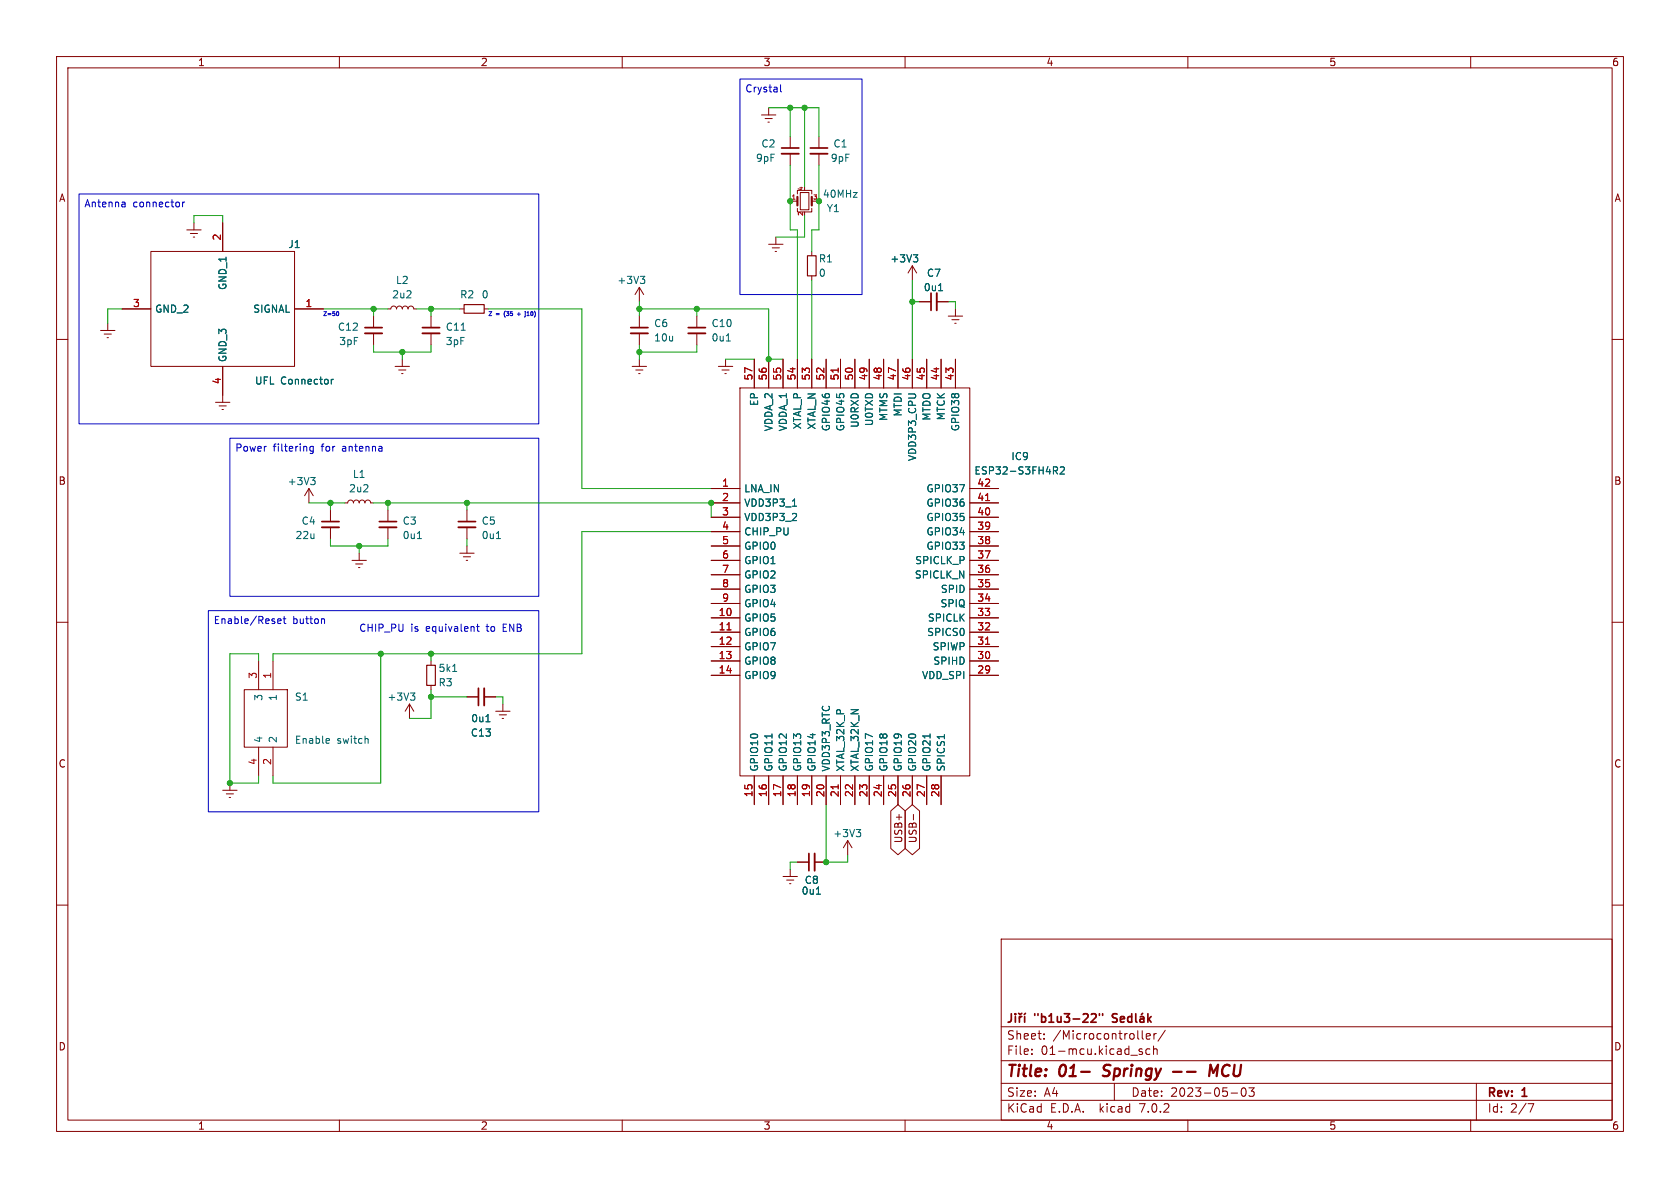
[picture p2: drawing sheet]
<svg xmlns="http://www.w3.org/2000/svg" width="297mm" height="210mm" viewBox="0 0 297 210" stroke-linecap="round" stroke-linejoin="round" font-family="sans-serif">
<g fill="none" stroke="#840000" stroke-width=".18">
<path d="M10 10h277v190h-277zM12 12h273v186h-273zM60 10v2M110 10v2M135.9 19.1v1.2M160 10v2M210 10v2M260 10v2M34.3 39.4v1.2M39.4 39.4v5.1M134.6 20.3h2.6M135.3 21h1.2"/>
<path d="M135.8 21.6h.2M139.7 24.1v2.1M139.7 27.2v2M139.7 35.6h1.3M141 36.8v.7h2.5v-.7M141 34.3v-.6h2.5v.6M141.5 34h1.5v3.1h-1.5zM143.5 35.6h1.3M144.8 24.1v2.1M144.8 27.2v2M10 60h2M17.8 58.4h2.5"/>
<path d="M18.4 59.1h1.3M18.9 59.7h.3M19 57.2v1.2M21.6 54.6h5.1M26.7 44.5h25.4v20.3h-25.4zM33 40.6h2.6M33.7 41.3h1.2M34.2 41.9h.2M52.1 54.6h5M66 55.9v2M66 58.9v2.1M68.6 54.6h.5l.1-.4 .4-.1 .4 .2 .1 .3 .2-.4 .3-.1 .4 .2 .1 .3 .2-.4 .3-.1 .4 .2 .1 .3 .2-.4 .4-.1 .3 .2 .2 .3h.5"/>
<path d="M76.2 55.9v2M76.2 58.9v2.1M81.3 54.6h.7M85.6 54.6h.8M113 50.8l.8 1.3M113 50.8v2.5M113 55.9v2M113 58.9v2.1M113 50.8l-.7 1.3M123.2 55.9v2M123.2 58.9v2.1M135.9 43.2h2.5"/>
<path d="M136.5 43.8h1.3M137 44.5h.3M137.2 41.9v1.3M143.5 44.5v.7M143.5 48.8v.7M161.3 47l.8 1.3M161.3 47v2.5M161.3 47l-.8 1.3M162.6 53.3h2M165.6 53.3h2M167.6 55.9h2.6M168.3 56.5h1.2"/>
<path d="M168.8 57.2h.2M168.9 54.6v1.3M285 60h2M38.1 71.1h2.5M38.7 71.8h1.3M39.2 72.4h.3M39.4 64.8v6.3M69.8 64.8h2.6M70.5 65.4h1.3M71 66h.2M71.1 63.5v1.3M111.8 64.8h2.5"/>
<path d="M112.4 65.4h1.3M112.9 66h.3M113 63.5v1.3M127 64.8h2.5M127.6 65.4h1.3M128.1 66h.3M128.3 63.5v1.3M130.8 68.6h40.6v68.6h-40.6zM133.3 63.5v5.1M135.9 63.5v5.1M138.4 63.5v5.1M141 63.5v5.1"/>
<path d="M143.5 63.5v5.1M146 63.5v5.1M148.6 63.5v5.1M151.1 63.5v5.1M153.7 63.5v5.1M156.2 63.5v5.1M158.7 63.5v5.1M161.3 63.5v5.1M163.8 63.5v5.1M166.4 63.5v5.1M168.9 63.5v5.1M54.6 86.4l-.8 1.2"/>
<path d="M54.6 86.4v2.5M54.6 86.4l.8 1.2M58.4 90.2v2M58.4 93.2v2.1M61 88.9h.5l.1-.4 .4-.1 .3 .2 .2 .3 .1-.4 .4-.1 .4 .2 .1 .3 .2-.4 .3-.1 .4 .2 .1 .3 .2-.4 .3-.1 .4 .2 .1 .3h.5M62.2 99.1h2.6M62.9 99.7h1.2M63.5 97.8v1.3M68.6 90.2v2M68.6 93.2v2.1M81.3 97.8h2.5M81.9 98.4h1.3"/>
<path d="M82.4 99.1h.3M82.5 90.2v2M82.5 93.2v2.1M82.5 96.5v1.3M125.7 99.1h5.1M125.7 86.4h5.1M125.7 88.9h5.1M125.7 91.4h5.1M125.7 96.5h5.1M125.7 94h5.1M171.4 99.1h5.1M171.4 86.4h5.1"/>
<path d="M171.4 88.9h5.1M171.4 91.4h5.1M171.4 96.5h5.1M171.4 94h5.1M10 110h2M45.7 116.8v5.1M48.3 116.8v5.1M63.4 100.3h.2M76.2 116.8v.8M125.7 109.2h5.1M125.7 111.8h5.1M125.7 114.3h5.1"/>
<path d="M125.7 116.8h5.1M125.7 119.4h5.1M125.7 106.7h5.1M125.7 104.1h5.1M125.7 101.6h5.1M171.4 109.2h5.1M171.4 111.8h5.1M171.4 114.3h5.1M171.4 116.8h5.1M171.4 119.4h5.1M171.4 106.7h5.1M171.4 104.1h5.1"/>
<path d="M171.4 101.6h5.1M285 110h2M39.4 139.7h2.5M40.6 138.4v1.3M43.2 121.9h7.6v10.2h-7.6zM45.7 132.1v5.1M48.3 132.1v5.1M72.4 124.5l.8 1.2M72.4 124.5v2.5M72.4 124.5l-.8 1.2M76.2 121.2v.7M82.5 123.2h2.1"/>
<path d="M85.6 123.2h2M87.6 125.7h2.6M88.3 126.4h1.2M88.8 127h.2M88.9 124.5v1.2M133.3 137.2v5M135.9 137.2v5M138.4 137.2v5M141 137.2v5M143.5 137.2v5M146 137.2v5M148.6 137.2v5"/>
<path d="M151.1 137.2v5M153.7 137.2v5M156.2 137.2v5M158.7 137.2v5M161.3 137.2v5M163.8 137.2v5M166.4 137.2v5M10 160h2M40 140.3h1.3M40.5 141h.3M138.4 154.9h2.6M139.1 155.6h1.2"/>
<path d="M139.6 156.2h.2M139.7 153.7v1.2M141 152.4h2M144 152.4h2M149.9 148.6l-.8 1.3M149.9 148.6v2.5M149.9 148.6l.7 1.3M157.5 143.4l1.2-1.2 1.3 1.2v6.6l-1.3 1.1-1.2-1.1zM160 143.4l1.3-1.2 1.3 1.2v6.6l-1.3 1.1-1.3-1.1zM161.5 144v.9M285 160h2M177 166h108v32h-108z"/>
<path d="M60 198v2M110 198v2M160 198v2M177 194.5h108M177 191.5h108M177 187.5h108M177 181.5h108M182.4 186.3v.1M182.4 185.5v.1M184.6 183.6v.1M184.6 182.8v.1M197 191.5v3"/>
<path d="M201.4 185.8l.5 .2 .1 .2-.2 .2-.4-.1M201.4 185.5h.5M201.9 182.2v1.3l.2 .2M202.6 183.2l.8-.1-.1-.3-.4-.1-.3 .2 .1 .7h.6M203.3 185.5l-.4-.1-.3 .3v.4l.1 .2h.6M203.9 185.5l.2-.1 .4 .1 .1 .9M203.9 184.9v1.5M204 182.7v1M204.4 182.7l-.3 .1-.1 .2M206 182.1l-1.3 2M210 198v2M217.6 193.2h1.2"/>
<path d="M219.6 192.4l.2-.1a.81 .81 0 0 1 .6 .6 .81 .81 0 0 1-.3 .8l-.2 .1a.81 .81 0 0 1-.6-.6 .81 .81 0 0 1 .3-.8zM220.8 192.3h.9l-.5 .6 .4 .1v.7l-.2 .1h-.4l-.2-.1M260 198v2M261 191.5v6.5M270.1 195.1h1l-.6 1.5"/>
</g>
<path d="M191.1 189.5h1.6M195 190.1l.2 .1M207.4 189.5h1.5M209.8 189.5h1.6M215.3 188.2l-.8 1.5-.5-1.5-.2 2" fill="none" stroke="#840000" stroke-width=".4"/>
<g fill="none" stroke="#840000" stroke-width=".3">
<path d="M138.2 26.2h3M143.3 26.2h3M64.5 57.9h3.1M74.7 57.9h3M111.5 57.9h3.1M121.7 57.9h3M164.6 51.8v3.1M56.9 92.2h3M67.1 92.2h3M81 92.2h3.1M84.6 121.7v3M143 150.9v3"/>
<path d="M178.8 179.2v1.1a.48 .48 0 0 1-.6 .4M179.5 179.2v.1M179.5 179.7v1M180.1 179.1l.3 .2 .2-.2M180.2 179.7v1M180.6 179.7l-.2 .1-.2 .2M181.1 179.7v1M181.3 179.1l-.2 .2M193.1 179.2l.5 .1 .2 .3-.9 1.1h.9M194.4 179.2v.3M194.9 179.2v.3M197.5 179.3l-.6-.1-.2 .1v.5l.7 .3 .1 .3-.3 .3-.6-.1"/>
<path d="M200.1 179.8l-.5-.1-.2 .3v.4l.1 .2h.6M200.1 179.2v1.5M200.8 179.2v1.3l.2 .2M201.6 179.8h.5l.1 .9M202 179.1l-.2 .2M202.9 179.2v1.5M203.5 179.7l-.6 .6M198.1 180.2l.7-.1-.1-.3-.4-.1-.2 .2v.7h.6M202.2 180.1h-.5a.29 .29 0 0 0-.2 .3 .29 .29 0 0 0 .2 .3l.5-.1M203.1 180.1l.4 .6"/>
</g>
<g fill="none" stroke="#006464" stroke-width=".18">
<path d="M113.2 48.8h.8l-.4 .5M113.7 49.3l.3 .3v.3l-.3 .2M161.5 45h.7l-.4 .5M162 45.5l.2 .3v.3l-.2 .2M165.9 51.4h.7M58.6 67.1v.8M58.9 67.1l-.3 .2M128.4 60.3h.7M54.9 84.4h.8l-.4 .5M55.5 84.9l.2 .2v.3l-.2 .3M73.8 95.2h.7M87.8 95.2h.7"/>
<path d="M140.1 89.5h.7M186.2 82.5h.5l.3 .3-.2 .3-.6 .1M186.5 83.2l.5 .6M187.4 82.6l.5-.1 .3 .4-.8 .9h.8M80 118.7h.7M58.1 130.6l.1 .3-.6 .1M58.2 131.3l-.1 .1M64.9 130.6l.2 .1v.7M72.6 122.5h.7l-.4 .5M73.1 123l.2 .2v.3l-.2 .3M85.9 127.6h.7M144.3 158.1h.8"/>
<path d="M151.4 146.6h.8l-.5 .5M151.9 147.1l.3 .3v.3l-.3 .2"/>
</g>
<path d="M138.2 27.2h3M143.3 27.2h3M64.5 58.9h3.1M74.7 58.9h3M111.5 58.9h3.1M121.7 58.9h3M165.6 51.8v3.1M56.9 93.2h3M67.1 93.2h3M81 93.2h3.1M85.6 121.7v3M144 150.9v3" fill="none" stroke="#840000" stroke-width=".33"/>
<path d="M82 53.8h3.6v1.6h-3.6zM142.7 45.2h1.6v3.6h-1.6zM75.4 117.6h1.6v3.6h-1.6z" fill="none" stroke="#840000" stroke-width=".2"/>
<path d="M148.2 65.1v.7M174.2 88.5h.8M128.5 111.4h.7M174.2 113.9h.8M148.2 138.7v.8" fill="none" stroke="#a90000" stroke-width=".18"/>
<path d="M141 34.8v1.5M143.5 34.8v1.5" fill="none" stroke="#840000" stroke-width=".38"/>
<g fill="none" stroke="#0000c2" stroke-width=".18">
<path d="M130.8 14h21.6v38.1h-21.6zM138 15v1.1l.2 .2M14 34.3h81.2v40.6h-81.2zM22.1 35.8v.8M22.1 36.5l-.1 .1M22.1 36l-.1 .1M32.3 35.7v.9M32.6 35.7l-.3 .3M59.7 55.1a.37 .37 0 0 1 .2 .3 .37 .37 0 0 1-.2 .4M89.2 55.2v.7M91.5 55.5h.5M92.9 55.1v.1"/>
<path d="M93.2 55.8h.4M93.4 55.1l-.2 .2M40.6 77.5h54.6v27.9h-54.6zM55.4 78.9v1l-.3 .3-.3-.1M55.4 79l-.4-.1-.2 .2 .1 .6h.5M36.8 108h58.4v35.5h-58.4zM49.1 109.8l.6-.1-.1-.3h-.3l-.2 .2 .1 .6h.4M50.1 109.4h.4M50.2 109v1.1l.3 .1M57 109.4l.4 .2v.6M84.2 110.8h.5M84.4 110.3v1.1l.3 .2"/>
</g>
<g fill="none" stroke="#009600" stroke-width=".18">
<path d="M135.9 19.1h8.9v5M139.7 19.1v5M142.2 19.1v13.9M34.3 39.4v-1.3h5.1v1.3M139.7 29.2v11.4h1.3v22.9M142.2 38.1v3.8h-5M144.8 29.2v11.4h-1.3v3.9M21.6 54.6h-2.6v2.6M57.1 54.6h11.5M66 54.6v1.3M73.7 54.6h7.6M76.2 54.6v1.3"/>
<path d="M86.4 54.6h16.5v31.8h22.8M113 54.6h22.9v8.9h2.5M113 53.3v2.6M123.2 54.6v1.3M143.5 49.5v14M161.3 49.5v14M161.3 53.3h1.3M167.6 53.3h1.3v1.3M66 61v1.2h10.2v-1.2M71.1 62.2v1.3M113 61v2.5M123.2 61v1.2h-10.2"/>
<path d="M128.3 63.5h5M54.6 88.9h6.4M58.4 95.3v1.2h10.2v-1.2M58.4 88.9v1.3M63.5 96.5v1.3M66 88.9h59.7v2.5M68.6 88.9v1.3M82.5 88.9v1.3M82.5 95.3v1.2M125.7 94h-22.8v21.6h-54.6v1.2M45.7 116.8v-1.2h-5.1v22.8h5.1v-1.2M67.3 115.6v22.8h-19v-1.2"/>
<path d="M76.2 115.6v1.2M76.2 123.2h6.3M76.2 121.9v5.1h-3.8M87.6 123.2h1.3v1.3M141 152.4h-1.3v1.3M146 142.2v10.2h3.9v-1.3"/>
</g>
<g fill="#009600" stroke="#009600" stroke-width=".18">
<circle cx="125.7" cy="88.9" r=".46"/>
<circle cx="82.5" cy="88.9" r=".46"/>
<circle cx="113" cy="54.6" r=".46"/>
<circle cx="66" cy="54.6" r=".46"/>
<circle cx="71.1" cy="62.2" r=".46"/>
<circle cx="113" cy="62.2" r=".46"/>
<circle cx="76.2" cy="54.6" r=".46"/>
<circle cx="76.2" cy="123.2" r=".46"/>
<circle cx="40.6" cy="138.4" r=".46"/>
<circle cx="76.2" cy="115.6" r=".46"/>
<circle cx="67.3" cy="115.6" r=".46"/>
<circle cx="146" cy="152.4" r=".46"/>
<circle cx="139.7" cy="19.1" r=".46"/>
<circle cx="144.8" cy="35.6" r=".46"/>
<circle cx="161.3" cy="53.3" r=".46"/>
<circle cx="139.7" cy="35.6" r=".46"/>
<circle cx="142.2" cy="19.1" r=".46"/>
<circle cx="58.4" cy="88.9" r=".46"/>
<circle cx="63.5" cy="96.5" r=".46"/>
<circle cx="68.6" cy="88.9" r=".46"/>
<circle cx="123.2" cy="54.6" r=".46"/>
<circle cx="135.9" cy="63.5" r=".46"/>
</g>
<g font-size="2.8" fill="#840000">
<text x="178" y="190.8">Title:</text>
<text x="187.4" y="190.8">01-</text>
<text x="195.8" y="190.8">Springy</text>
<text x="215.7" y="190.8">MCU</text>
</g>
<g font-size="2.1" fill="#840000">
<text x="178" y="183.9">Sheet:</text>
<text x="183.1" y="181.1">&quot;b1u3-22&quot;</text>
<text x="186.2" y="183.9">/Microcontroller/</text>
<text x="178" y="186.6">File:</text>
<text x="184" y="186.6">01-mcu.kicad_sch</text>
<text x="178" y="196.8">KiCad</text>
<text x="178" y="194">Size:</text>
<text x="184.6" y="194">A4</text>
<text x="185.7" y="196.8">E.D.A.</text>
<text x="194.4" y="196.8">kicad</text>
<text x="200" y="194">Date:</text>
<text x="201.5" y="196.8">7.0.2</text>
<text x="206.9" y="194">2023-05-03</text>
<text x="263" y="194.2">Rev:</text>
<text x="263" y="196.8">Id:</text>
<text x="267" y="196.8">2/7</text>
<text x="269.2" y="194.2">1</text>
</g>
<g font-size="1.8" fill="#840000">
<text x="35" y="11.8">1</text>
<text x="85" y="11.8">2</text>
<text x="135" y="11.8">3</text>
<text x="185" y="11.8">4</text>
<text x="235" y="11.8">5</text>
<text x="285" y="11.8">6</text>
<text x="10.4" y="35.8">A</text>
<text x="285.4" y="35.8">A</text>
<text x="10.3" y="85.8">B</text>
<text x="285.3" y="85.8">B</text>
<text x="10.3" y="135.8">C</text>
<text x="285.3" y="135.8">C</text>
<text x="159.7" y="149.2" transform="rotate(-90 159.7 149.2)">USB+</text>
<text x="162.2" y="149.2" transform="rotate(-90 162.2 149.2)">USB-</text>
<text x="10.3" y="185.8">D</text>
<text x="285.3" y="185.8">D</text>
<text x="35" y="199.8">1</text>
<text x="85" y="199.8">2</text>
<text x="135" y="199.8">3</text>
<text x="185" y="199.8">4</text>
<text x="235" y="199.8">5</text>
<text x="285" y="199.8">6</text>
</g>
<g font-size="1.8" fill="#0000c2">
<text x="131.8" y="16.6">Crystal</text>
<text x="14.9" y="36.9">Antenna</text>
<text x="23.5" y="36.9">connector</text>
<text x="41.6" y="80.1">Power</text>
<text x="48.3" y="80.1">filtering</text>
<text x="56.9" y="80.1">for</text>
<text x="60.7" y="80.1">antenna</text>
<text x="37.8" y="110.6">Enable/Reset</text>
<text x="51.8" y="110.6">button</text>
<text x="63.5" y="111.8">CHIP_PU</text>
<text x="72.6" y="111.8">is</text>
<text x="75.4" y="111.8">equivalent</text>
<text x="86.2" y="111.8">to</text>
<text x="89.2" y="111.8">ENB</text>
</g>
<g font-size="1.8" fill="#006464">
<text x="133.6" y="28.8">9pF</text>
<text x="134.5" y="26.2">C2</text>
<text x="146.8" y="28.8">9pF</text>
<text x="147.3" y="26.2">C1</text>
<text x="145.4" y="35.1">40MHz</text>
<text x="146.1" y="37.7">Y1</text>
<text x="50.9" y="44">J1</text>
<text x="144.7" y="46.5">R1</text>
<text x="157.3" y="46.5">+3V3</text>
<text x="40.2" y="51.4" transform="rotate(-90 40.2 51.4)">GND_1</text>
<text x="69.3" y="52.9">2u2</text>
<text x="69.9" y="50.4">L2</text>
<text x="81.3" y="52.9">R2</text>
<text x="85.1" y="52.9">0</text>
<text x="109.1" y="50.4">+3V3</text>
<text x="144.7" y="49.1">0</text>
<text x="163.3" y="51.6">0u1</text>
<text x="163.8" y="49.1">C7</text>
<text x="27.4" y="55.4">GND_2</text>
<text x="44.6" y="55.4">SIGNAL</text>
<text x="59.7" y="58.6">C12</text>
<text x="78.7" y="58.6">C11</text>
<text x="115.6" y="58">C6</text>
<text x="125.7" y="58">C10</text>
<text x="40.2" y="64" transform="rotate(-90 40.2 64)">GND_3</text>
<text x="59.9" y="61.2">3pF</text>
<text x="78.7" y="61.2">3pF</text>
<text x="115.6" y="60.5">10u</text>
<text x="125.7" y="60.5">0u1</text>
<text x="45" y="68.1">UFL Connector</text>
<text x="134.2" y="71.9" transform="rotate(-90 134.2 71.9)">EP</text>
<text x="136.7" y="76.4" transform="rotate(-90 136.7 76.4)">VDDA_2</text>
<text x="139.3" y="76.4" transform="rotate(-90 139.3 76.4)">VDDA_1</text>
<text x="141.8" y="76" transform="rotate(-90 141.8 76)">XTAL_P</text>
<text x="144.3" y="76.1" transform="rotate(-90 144.3 76.1)">XTAL_N</text>
<text x="146.9" y="76.4" transform="rotate(-90 146.9 76.4)">GPIO46</text>
<text x="149.4" y="76.4" transform="rotate(-90 149.4 76.4)">GPIO45</text>
<text x="152" y="75.8" transform="rotate(-90 152 75.8)">U0RXD</text>
<text x="154.5" y="75.5" transform="rotate(-90 154.5 75.5)">U0TXD</text>
<text x="157" y="74.5" transform="rotate(-90 157 74.5)">MTMS</text>
<text x="159.6" y="73.8" transform="rotate(-90 159.6 73.8)">MTDI</text>
<text x="164.7" y="74.5" transform="rotate(-90 164.7 74.5)">MTDO</text>
<text x="167.2" y="74.4" transform="rotate(-90 167.2 74.4)">MTCK</text>
<text x="169.7" y="76.4" transform="rotate(-90 169.7 76.4)">GPIO38</text>
<text x="162.1" y="81.6" transform="rotate(-90 162.1 81.6)">VDD3P3_CPU</text>
<text x="178.7" y="81.5">IC9</text>
<text x="50.8" y="85.9">+3V3</text>
<text x="61.7" y="87.2">2u2</text>
<text x="62.3" y="84.6">L1</text>
<text x="131.6" y="87.2">LNA_IN</text>
<text x="131.6" y="89.7">VDD3P3_1</text>
<text x="163.7" y="89.7">GPIO36</text>
<text x="163.7" y="87.2">GPIO37</text>
<text x="172.2" y="84">ESP32-S3FH4R2</text>
<text x="52.2" y="95.4">22u</text>
<text x="53.3" y="92.9">C4</text>
<text x="71.1" y="92.9">C3</text>
<text x="71.1" y="95.4">0u1</text>
<text x="85.1" y="92.9">C5</text>
<text x="85.1" y="95.4">0u1</text>
<text x="131.6" y="92.3">VDD3P3_2</text>
<text x="131.6" y="94.8">CHIP_PU</text>
<text x="163.7" y="94.8">GPIO34</text>
<text x="163.7" y="92.3">GPIO35</text>
<text x="131.6" y="97.3">GPIO0</text>
<text x="131.6" y="99.9">GPIO1</text>
<text x="161.7" y="99.9">SPICLK_P</text>
<text x="163.7" y="97.3">GPIO33</text>
<text x="131.6" y="102.4">GPIO2</text>
<text x="131.6" y="105">GPIO3</text>
<text x="131.6" y="107.5">GPIO4</text>
<text x="161.6" y="102.4">SPICLK_N</text>
<text x="166.1" y="107.5">SPIQ</text>
<text x="166.2" y="105">SPID</text>
<text x="131.6" y="110">GPIO5</text>
<text x="131.6" y="112.6">GPIO6</text>
<text x="163.8" y="112.6">SPICS0</text>
<text x="163.9" y="110">SPICLK</text>
<text x="77.5" y="118.9">5k1</text>
<text x="131.6" y="115.1">GPIO7</text>
<text x="131.6" y="117.7">GPIO8</text>
<text x="164.8" y="115.1">SPIWP</text>
<text x="164.9" y="117.7">SPIHD</text>
<text x="46.5" y="124" transform="rotate(-90 46.5 124)">3</text>
<text x="49.1" y="124" transform="rotate(-90 49.1 124)">1</text>
<text x="52.1" y="124">S1</text>
<text x="68.4" y="124">+3V3</text>
<text x="77.5" y="121.5">R3</text>
<text x="131.6" y="120.2">GPIO9</text>
<text x="162.9" y="120.2">VDD_SPI</text>
<text x="46.5" y="131.3" transform="rotate(-90 46.5 131.3)">4</text>
<text x="49.1" y="131.3" transform="rotate(-90 49.1 131.3)">2</text>
<text x="52.1" y="131.6">Enable</text>
<text x="59.5" y="131.6">switch</text>
<text x="83.2" y="130.4">C13</text>
<text x="83.2" y="127.8">0u1</text>
<text x="134.2" y="136.4" transform="rotate(-90 134.2 136.4)">GPIO10</text>
<text x="136.7" y="136.4" transform="rotate(-90 136.7 136.4)">GPIO11</text>
<text x="139.3" y="136.4" transform="rotate(-90 139.3 136.4)">GPIO12</text>
<text x="141.8" y="136.4" transform="rotate(-90 141.8 136.4)">GPIO13</text>
<text x="144.3" y="136.4" transform="rotate(-90 144.3 136.4)">GPIO14</text>
<text x="146.9" y="136.4" transform="rotate(-90 146.9 136.4)">VDD3P3_RTC</text>
<text x="149.4" y="136.4" transform="rotate(-90 149.4 136.4)">XTAL_32K_P</text>
<text x="152" y="136.4" transform="rotate(-90 152 136.4)">XTAL_32K_N</text>
<text x="154.5" y="136.4" transform="rotate(-90 154.5 136.4)">GPIO17</text>
<text x="157" y="136.4" transform="rotate(-90 157 136.4)">GPIO18</text>
<text x="159.6" y="136.4" transform="rotate(-90 159.6 136.4)">GPIO19</text>
<text x="162.1" y="136.4" transform="rotate(-90 162.1 136.4)">GPIO20</text>
<text x="164.7" y="136.4" transform="rotate(-90 164.7 136.4)">GPIO21</text>
<text x="167.2" y="136.4" transform="rotate(-90 167.2 136.4)">SPICS1</text>
<text x="147.3" y="148.1">+3V3</text>
<text x="141.7" y="158.3">0u1</text>
<text x="142.2" y="156.4">C8</text>
</g>
<g font-size="1.8" fill="#a90000">
<text x="39.1" y="42.6" transform="rotate(-90 39.1 42.6)">2</text>
<text x="23.5" y="54.4">3</text>
<text x="53.9" y="54.4">1</text>
<text x="39.1" y="68" transform="rotate(-90 39.1 68)">4</text>
<text x="133.1" y="67.3" transform="rotate(-90 133.1 67.3)">57</text>
<text x="135.6" y="67.3" transform="rotate(-90 135.6 67.3)">56</text>
<text x="138.2" y="67.3" transform="rotate(-90 138.2 67.3)">55</text>
<text x="140.7" y="67.3" transform="rotate(-90 140.7 67.3)">54</text>
<text x="143.3" y="67.3" transform="rotate(-90 143.3 67.3)">53</text>
<text x="145.8" y="67.3" transform="rotate(-90 145.8 67.3)">52</text>
<text x="148.3" y="67.3" transform="rotate(-90 148.3 67.3)">51</text>
<text x="150.9" y="67.3" transform="rotate(-90 150.9 67.3)">50</text>
<text x="153.4" y="67.3" transform="rotate(-90 153.4 67.3)">49</text>
<text x="156" y="67.3" transform="rotate(-90 156 67.3)">48</text>
<text x="158.5" y="67.3" transform="rotate(-90 158.5 67.3)">47</text>
<text x="161" y="67.3" transform="rotate(-90 161 67.3)">46</text>
<text x="163.6" y="67.3" transform="rotate(-90 163.6 67.3)">45</text>
<text x="166.1" y="67.3" transform="rotate(-90 166.1 67.3)">44</text>
<text x="168.7" y="67.3" transform="rotate(-90 168.7 67.3)">43</text>
<text x="127.6" y="86.1">1</text>
<text x="127.6" y="88.6">2</text>
<text x="172.7" y="88.6">41</text>
<text x="172.7" y="86.1">42</text>
<text x="127.6" y="91.2">3</text>
<text x="127.6" y="93.7">4</text>
<text x="172.7" y="93.7">39</text>
<text x="172.7" y="91.2">40</text>
<text x="127.6" y="96.3">5</text>
<text x="127.6" y="98.8">6</text>
<text x="127.6" y="101.3">7</text>
<text x="172.7" y="101.3">36</text>
<text x="172.7" y="98.8">37</text>
<text x="172.7" y="96.3">38</text>
<text x="127.6" y="103.9">8</text>
<text x="127.6" y="106.4">9</text>
<text x="172.7" y="106.4">34</text>
<text x="172.7" y="103.9">35</text>
<text x="127" y="109">10</text>
<text x="127" y="111.5">11</text>
<text x="172.7" y="111.5">32</text>
<text x="172.7" y="109">33</text>
<text x="127" y="114">12</text>
<text x="127" y="116.6">13</text>
<text x="127" y="119.1">14</text>
<text x="172.7" y="119.1">29</text>
<text x="172.7" y="116.6">30</text>
<text x="172.7" y="114">31</text>
<text x="45.5" y="120" transform="rotate(-90 45.5 120)">3</text>
<text x="48" y="120" transform="rotate(-90 48 120)">1</text>
<text x="45.5" y="135.3" transform="rotate(-90 45.5 135.3)">4</text>
<text x="48" y="135.3" transform="rotate(-90 48 135.3)">2</text>
<text x="133.1" y="141" transform="rotate(-90 133.1 141)">15</text>
<text x="135.6" y="141" transform="rotate(-90 135.6 141)">16</text>
<text x="138.2" y="141" transform="rotate(-90 138.2 141)">17</text>
<text x="140.7" y="141" transform="rotate(-90 140.7 141)">18</text>
<text x="143.3" y="141" transform="rotate(-90 143.3 141)">19</text>
<text x="145.8" y="141" transform="rotate(-90 145.8 141)">20</text>
<text x="148.3" y="141" transform="rotate(-90 148.3 141)">21</text>
<text x="150.9" y="141" transform="rotate(-90 150.9 141)">22</text>
<text x="153.4" y="141" transform="rotate(-90 153.4 141)">23</text>
<text x="156" y="141" transform="rotate(-90 156 141)">24</text>
<text x="158.5" y="141" transform="rotate(-90 158.5 141)">25</text>
<text x="161" y="141" transform="rotate(-90 161 141)">26</text>
<text x="163.6" y="141" transform="rotate(-90 163.6 141)">27</text>
<text x="166.1" y="141" transform="rotate(-90 166.1 141)">28</text>
</g>
<g font-size="1.1" fill="#a90000">
<text x="139.9" y="35.3">1</text>
<text x="142" y="33.8" transform="rotate(-90 142 33.8)">4</text>
<text x="143.7" y="35.3">3</text>
<text x="142" y="38.3" transform="rotate(-90 142 38.3)">2</text>
</g>
<g font-size="1" fill="#0000c2">
<text x="57.1" y="55.9">Z=50</text>
<text x="86.4" y="55.9">Z</text>
<text x="87.8" y="55.9">=</text>
<text x="89.4" y="55.9">(35</text>
<text x="92" y="55.9">+</text>
<text x="93.7" y="55.9">j10)</text>
</g>
</svg>
